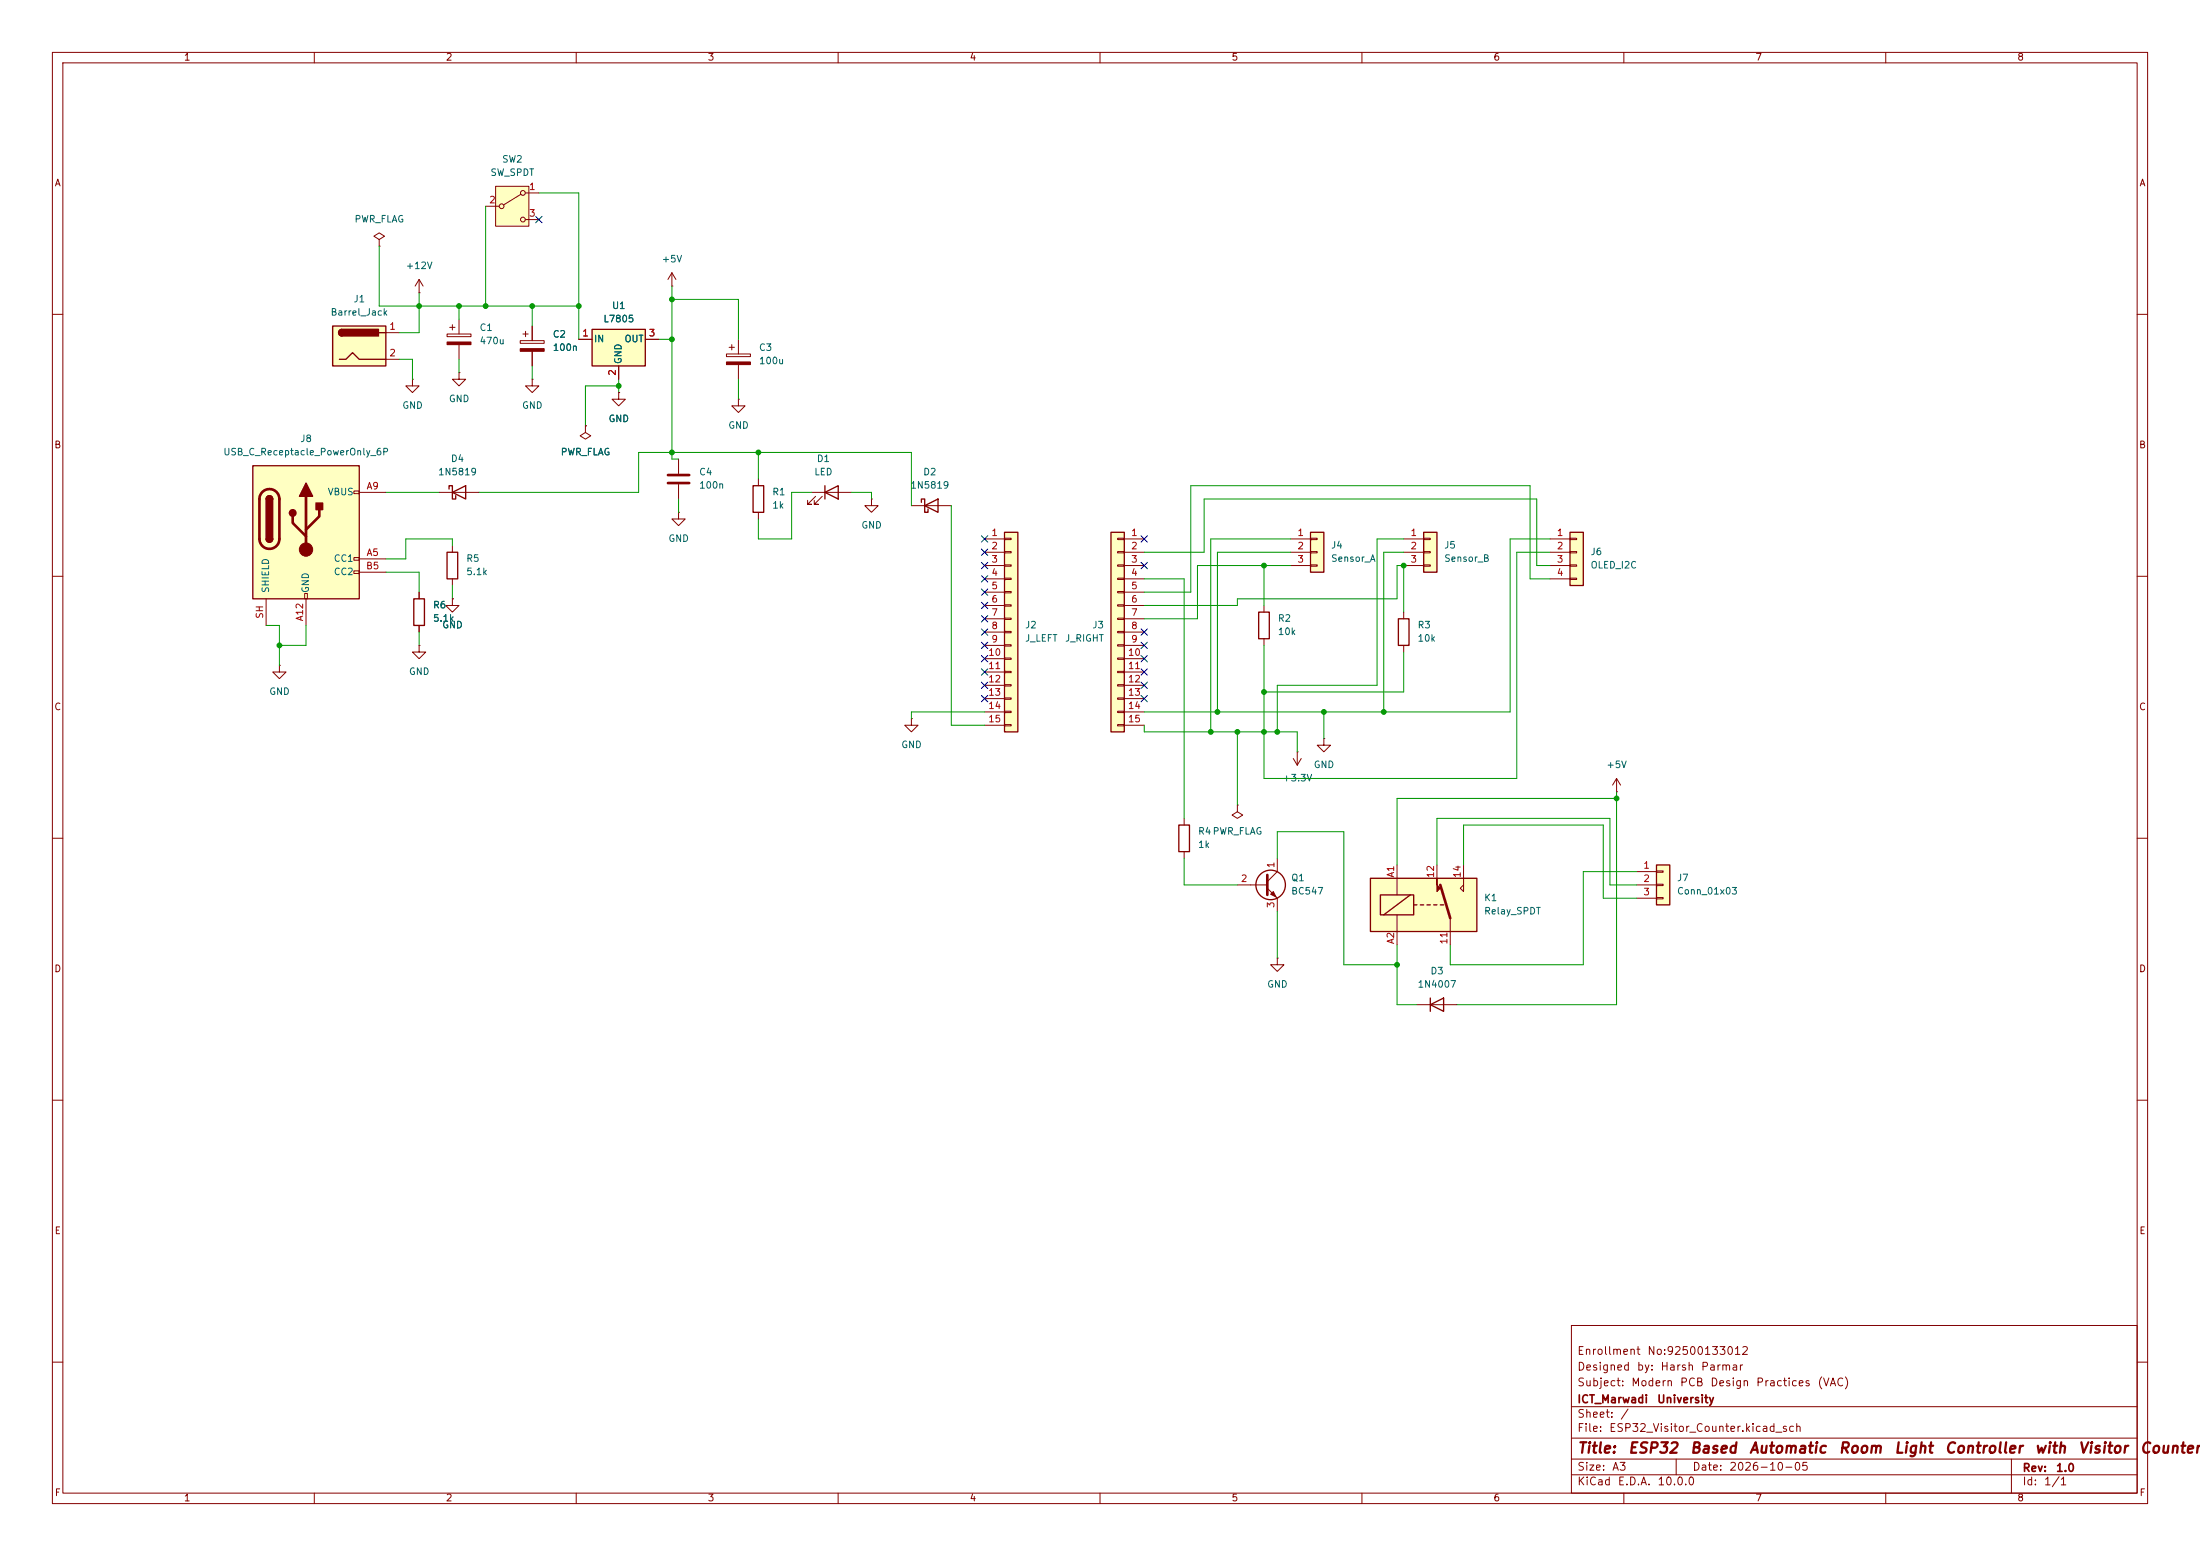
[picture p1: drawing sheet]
<svg xmlns="http://www.w3.org/2000/svg" width="420mm" height="297mm" viewBox="0 0 420 297" stroke-linecap="round" stroke-linejoin="round" font-family="sans-serif">
<g fill="none" stroke="#840000" stroke-width=".19">
<path d="M10 10h400v277h-400zM12 12h396v273h-396zM60 10v2M110 10v2M160 10v2M210 10v2M260 10v2M310 10v2M360 10v2M10 60h2M101.6 72.4v1.3h1.3l-1.3 1.2-1.3-1.2h1.3M101.6 72.4h.1"/>
<path d="M408 60h2M10 110h2M268 116.8v1.3M408 110h2M268 123.2v1.3M10 160h2M408 160h2M10 210h2M408 210h2M300 253h108v32h-108zM10 260h2M300 278.5h108"/>
<path d="M300 274.5h108M300 268.5h108M320 278.5v3M384 278.5v6.5M408 260h2M60 285v2M110 285v2M160 285v2M210 285v2M260 285v2M300 281.5h108M310 285v2"/>
<path d="M360 285v2"/>
</g>
<path d="M267 118.1h2v5.1h-2z" fill="none" stroke="#840000" stroke-width=".25"/>
<path d="M113 62.9h10.2v7h-10.2z" fill="#ffffc2"/>
<g fill="none" stroke="#840000" stroke-width=".25">
<path d="M113 62.9h10.2v7h-10.2zM85.7 93.3v-.6h.7v2.6h.6v-.7M86.4 94l2.5-1.3v2.6zM143.8 92.7h2v5.1h-2zM157.5 94l2.5-1.3v2.6zM157.5 92.7v2.6M240.3 116.8h2v5.1h-2z"/>
<circle cx="242.6" cy="168.9" r="2.82"/>
</g>
<g fill="none" stroke="#840000" stroke-width=".19">
<path d="M128.3 54.6h.1M128.3 52.1l-.8 1.2M128.3 52.1l.7 1.2M128.3 52.1v2.5M99.3 65h4.6v.5h-4.6zM99.8 63.8h1M100.3 63.2v1.1M101.6 62.2v2.8M101.6 67.1v2.8M110.5 64.8h2.5M118.1 69.9v2.5M123.2 64.8h2.5"/>
<path d="M138.7 67.6h4.6v.5h-4.6zM139.2 66.3h1M139.7 65.8v1M141 76.2v1.3h1.2l-1.2 1.2-1.3-1.2h1.3M141 76.2h.1M141 64.8v2.8M141 69.6v2.8M83.8 94h7.6M129.5 97.8v1.3h1.3l-1.3 1.2-1.2-1.2h1.2M129.5 97.8h.1M129.5 87.6v2.8M129.5 92.5v2.8"/>
<path d="M144.8 91.4v1.3M144.8 97.8v1.3M154.9 94h7.7M155.7 94.7l-1.5 1.6h.7h-.7v-.8M157 94.7l-1.6 1.6h.8h-.8v-.8M166.4 95.3v1.2h1.2l-1.2 1.3-1.3-1.3h1.3M166.4 95.3h.1M241.3 115.6v1.2M241.3 121.9v1.3M246.9 144.8l.7 1.3M247.6 143.5h.1M247.6 143.5v2.6"/>
<path d="M248.4 144.8l-.8 1.3M236.2 168.9h5.7M241.9 169.5l1.9 2v2.5M243.8 163.8v2.6l-1.9 1.9"/>
</g>
<path d="M127.5 90.7h4.1M127.5 92.2h4.1M241.9 167v3.8" fill="none" stroke="#840000" stroke-width=".51"/>
<g fill="#840000" stroke="#840000" stroke-width=".19">
<path d="M138.7 69.1h4.6v.5h-4.6z"/>
<path d="M99.3 66.5h4.6v.6h-4.6z"/>
<path d="M243.1 170.2l.5 1-1-.5z"/>
</g>
<path d="M250.2 101.6h2.5v7.6h-2.5z" fill="#ffffc2"/>
<path d="M250.2 101.6h2.5v7.6h-2.5z" fill="none" stroke="#840000" stroke-width=".25"/>
<path d="M246.4 102.9h3.8M246.4 105.4h3.8M246.4 108h3.8M250.2 102.7h1.3v.3h-1.3zM250.2 105.3h1.3v.2h-1.3zM250.2 107.8h1.3v.3h-1.3z" fill="none" stroke="#840000" stroke-width=".19"/>
<path d="M271.8 101.6h2.5v7.6h-2.5z" fill="#ffffc2"/>
<path d="M271.8 101.6h2.5v7.6h-2.5z" fill="none" stroke="#840000" stroke-width=".25"/>
<g fill="none" stroke="#840000" stroke-width=".19">
<path d="M72.4 45.7l1-.6-1-.6-1 .6 1 .6v1.3M72.4 47h.1M80 55.9h.1M80 53.3l-.8 1.3M80 53.3l.8 1.3M80 53.3v2.6M268 102.9h3.8M268 105.4h3.8M268 108h3.8M271.8 102.7h1.2v.3h-1.2zM271.8 105.3h1.2v.2h-1.2zM271.8 107.8h1.2v.3h-1.2z"/>
<path d="M174 137.2v1.2h1.3l-1.3 1.3-1.3-1.3h1.3M174 137.2h.1"/>
</g>
<path d="M191.8 101.6h2.5v38.1h-2.5z" fill="#ffffc2"/>
<path d="M191.8 101.6h2.5v38.1h-2.5zM225 157.5h2.1v5.1h-2.1z" fill="none" stroke="#840000" stroke-width=".25"/>
<g fill="none" stroke="#840000" stroke-width=".19">
<path d="M188 102.9h3.8M188 105.4h3.8M188 108h3.8M188 110.5h3.8M188 113h3.8M188 115.6h3.8M188 118.1h3.8M191.8 102.7h1.2v.3h-1.2zM191.8 105.3h1.2v.2h-1.2zM191.8 107.8h1.2v.3h-1.2zM191.8 110.4h1.2v.2h-1.2zM191.8 112.9h1.2v.3h-1.2z"/>
<path d="M191.8 115.4h1.2v.3h-1.2zM191.8 118h1.2v.2h-1.2zM188 120.7h3.8M188 123.2h3.8M188 125.7h3.8M188 128.3h3.8M188 130.8h3.8M188 133.4h3.8M188 135.9h3.8M188 138.4h3.8M191.8 120.5h1.2v.3h-1.2zM191.8 123.1h1.2v.2h-1.2z"/>
<path d="M191.8 125.6h1.2v.3h-1.2zM191.8 128.1h1.2v.3h-1.2zM191.8 130.7h1.2v.2h-1.2zM191.8 133.2h1.2v.3h-1.2zM191.8 135.8h1.2v.2h-1.2zM191.8 138.3h1.2v.3h-1.2zM226.1 156.2v1.3M236.2 153.7v1.2l1 .7-1 .6-1-.6 1-.7M236.2 153.7h.1M226.1 162.6v1.2"/>
</g>
<path d="M212.1 101.6h2.5v38.1h-2.5z" fill="#ffffc2"/>
<path d="M212.1 101.6h2.5v38.1h-2.5z" fill="none" stroke="#840000" stroke-width=".25"/>
<g fill="none" stroke="#840000" stroke-width=".19">
<path d="M213.4 102.7h1.2v.3h-1.2zM213.4 105.3h1.2v.2h-1.2zM213.4 107.8h1.2v.3h-1.2zM213.4 110.4h1.2v.2h-1.2zM213.4 112.9h1.2v.3h-1.2zM213.4 115.4h1.2v.3h-1.2zM213.4 118h1.2v.2h-1.2zM214.6 102.9h3.8M214.6 105.4h3.8M214.6 108h3.8M214.6 110.5h3.8M214.6 113h3.8"/>
<path d="M214.6 115.6h3.8M214.6 118.1h3.8M213.4 120.5h1.2v.3h-1.2zM213.4 123.1h1.2v.2h-1.2zM213.4 125.6h1.2v.3h-1.2zM213.4 128.1h1.2v.3h-1.2zM213.4 130.7h1.2v.2h-1.2zM213.4 133.2h1.2v.3h-1.2zM213.4 135.8h1.2v.2h-1.2zM213.4 138.3h1.2v.3h-1.2zM214.6 120.7h3.8M214.6 123.2h3.8"/>
<path d="M214.6 125.7h3.8M214.6 128.3h3.8M214.6 130.8h3.8M214.6 133.4h3.8M214.6 135.9h3.8M214.6 138.4h3.8"/>
</g>
<path d="M299.7 101.6h2.6v10.2h-2.6z" fill="#ffffc2"/>
<path d="M299.7 101.6h2.6v10.2h-2.6z" fill="none" stroke="#840000" stroke-width=".25"/>
<path d="M295.9 102.9h3.8M295.9 105.4h3.8M295.9 108h3.8M295.9 110.5h3.8M299.7 102.7h1.3v.3h-1.3zM299.7 105.3h1.3v.2h-1.3zM299.7 107.8h1.3v.3h-1.3zM299.7 110.4h1.3v.2h-1.3zM243.8 182.9v1.3h1.3l-1.3 1.2-1.2-1.2h1.2M243.8 182.9h.1" fill="none" stroke="#840000" stroke-width=".19"/>
<path d="M261.6 167.6h20.3v10.2h-20.3z" fill="#ffffc2"/>
<g fill="none" stroke="#840000" stroke-width=".19">
<path d="M174 96.5h7.6M252.7 141v1.2h1.3l-1.3 1.3-1.2-1.3h1.2M252.7 141h.1M308.6 151.1h.1M308.6 148.6l-.8 1.3M308.6 148.6l.8 1.3M308.6 148.6v2.5M266.7 165.1v5.7M266.7 174.6v5.7M274.3 165.1v2.5M276.9 175.3v5M279.4 165.1v5.1l-.6-.7 .6-.6"/>
<path d="M270.5 191.8h7.6"/>
</g>
<path d="M175.9 95.9v-.6h.6v2.5h.7v-.6M176.5 96.5l2.6-1.2v2.5zM261.6 167.6h20.3v10.2h-20.3zM263.5 170.8h6.4v3.8h-6.4zM269.2 170.8l-5 3.8M269.9 172.7h.6M271.1 172.7h.7M272.4 172.7h.6M273.7 172.7h.6M275 172.7h.6M273 191.8l2.6-1.3v2.5zM273 190.5v2.5" fill="none" stroke="#840000" stroke-width=".25"/>
<path d="M274.3 167.6v1.3l.7 .6-.7 .7z" fill="#840000" stroke="#840000" stroke-width=".19"/>
<path d="M275 168.9l1.9 6.4" fill="none" stroke="#840000" stroke-width=".51"/>
<path d="M316.2 165.1h2.6v7.6h-2.6z" fill="#ffffc2"/>
<path d="M316.2 165.1h2.6v7.6h-2.6z" fill="none" stroke="#840000" stroke-width=".25"/>
<path d="M312.4 166.4h3.8M312.4 168.9h3.8M312.4 171.5h3.8M316.2 166.2h1.3v.3h-1.3zM316.2 168.8h1.3v.2h-1.3zM316.2 171.3h1.3v.3h-1.3z" fill="none" stroke="#840000" stroke-width=".19"/>
<path d="M63.5 62.2h10.2v7.7h-10.2z" fill="#ffffc2"/>
<path d="M63.5 62.2h10.2v7.7h-10.2zM64.8 68.6h1.2l1.3-1.3 1.3 1.3h5.1M65.3 62.9a.64 .64 0 0 0-.7 .6 .64 .64 0 0 0 .7 .6M72.4 63.5h1.3" fill="none" stroke="#840000" stroke-width=".25"/>
<g fill="#840000" stroke="#840000" stroke-width=".25">
<path d="M64.8 63.1l.5-.2v1.2a.63 .63 0 0 1-.6-.4 .63 .63 0 0 1 .1-.6z"/>
<path d="M65.3 62.9h7v1.2h-7z"/>
</g>
<path d="M73.7 63.5h2.5M73.7 68.6h2.5" fill="none" stroke="#840000" stroke-width=".19"/>
<path d="M94.6 35.6h6.4v7.6h-6.4z" fill="#ffffc2"/>
<g fill="none" stroke="#840000" stroke-width=".19">
<path d="M92.7 39.4h2.5M94.6 35.6h6.4v7.6h-6.4zM99.4 37.1l-3.3 2M100.3 36.8h2.6M100.3 41.9h2.6M85.3 63.8h4.6v.5h-4.6zM85.9 62.5h1M86.4 62v1M87.6 61v2.8M87.6 65.8v2.8M118.1 74.9v1.3h1.3l-1.3 1.3-1.3-1.3h1.3M118.1 74.9h.1"/>
<path d="M111.8 81.3v1.3l1 .6-1 .6-1.1-.6 1.1-.6M111.8 81.3h.1M86.4 104.1v1.3M86.4 110.5v1.3M53.3 127v1.3h1.3l-1.3 1.2-1.2-1.2h1.2M53.3 127h.1"/>
<circle cx="95.8" cy="39.4" r=".46"/>
<circle cx="99.8" cy="36.8" r=".46"/>
<circle cx="99.8" cy="41.9" r=".46"/>
</g>
<path d="M85.3 65.3h4.6v.5h-4.6z" fill="#840000" stroke="#840000" stroke-width=".19"/>
<path d="M85.3 105.4h2.1v5.1h-2.1z" fill="none" stroke="#840000" stroke-width=".25"/>
<path d="M48.3 88.9h20.3v25.4h-20.3z" fill="#ffffc2"/>
<g fill="none" stroke="#840000" stroke-width=".19">
<path d="M78.7 72.4v1.3h1.3l-1.3 1.2-1.2-1.2h1.2M78.7 72.4h.1M87.6 71.1v1.3h1.3l-1.3 1.3-1.2-1.3h1.2M87.6 71.1h.1M101.6 62.2v2.8M101.6 67.1v2.8M110.5 64.8h2.5M118.1 74.9h.1M118.1 69.9v2.5M123.2 64.8h2.5M67.6 93.7h1v.5h-1zM68.6 94h5.1"/>
<path d="M111.8 81.3h.1M50.8 114.3v5.1M58.2 113.3h.5v1h-.5zM58.4 114.3v5.1M67.6 106.4h1v.5h-1zM67.6 109h1v.5h-1zM68.6 106.7h5.1M68.6 109.2h5.1M80 113v1.3M80 119.4v1.3M86.4 114.3v1.3h1.2l-1.2 1.2-1.3-1.2h1.3M86.4 114.3h.1"/>
<path d="M80 123.2v1.3h1.3l-1.3 1.2-1.3-1.2h1.3M80 123.2h.1"/>
</g>
<path d="M48.3 88.9h20.3v25.4h-20.3zM50.8 95.3a.64 .64 0 0 1 .6-.7 .64 .64 0 0 1 .7 .7M50.8 102.9a.64 .64 0 0 0 .6 .6 .64 .64 0 0 0 .7-.6M79 114.3h2v5.1h-2z" fill="none" stroke="#840000" stroke-width=".25"/>
<path d="M50.1 93.9a1.9 1.9 0 0 1 2.1-.4 1.9 1.9 0 0 1 1.1 1.8v7.6a1.91 1.91 0 0 1-1.9 1.9 1.91 1.91 0 0 1-1.9-1.9v-7.8l.2-.6zM55.9 98.6v1.2l2.5 2.6M58.4 94.7v10.2M61 97.3v1.3l-2.6 2.5" fill="none" stroke="#840000" stroke-width=".51"/>
<g fill="#840000" stroke="#840000" stroke-width=".25">
<path d="M50.8 95.3h1.3v7.6h-1.3z"/>
<path d="M51 94.8a.64 .64 0 0 1 .7-.1 .64 .64 0 0 1 .4 .6h-1.3z"/>
<path d="M50.8 102.9h1.3a.64 .64 0 0 1-.7 .6 .64 .64 0 0 1-.6-.6z"/>
<path d="M58.4 92.2l1.3 2.5h-2.6z"/>
<path d="M60.3 96h1.3v1.3h-1.3z"/>
<circle cx="55.9" cy="97.9" r=".63"/>
</g>
<circle cx="58.4" cy="104.9" r="1.27" fill="#840000" stroke="#840000" stroke-width=".19"/>
<g fill="none" stroke="#009600" stroke-width=".19">
<path d="M92.7 39.4v19M102.9 36.8h7.6v28M72.4 47v11.4h38.1M80 55.9v7.6h-3.8M87.6 58.4v2.6M101.6 58.4v3.8M128.3 57.2h12.7v7.6M128.3 54.6v33h1.2M76.2 68.6h2.5v3.8M87.6 68.6v2.5M101.6 69.9v2.5M118.1 72.4v2.5"/>
<path d="M118.1 73.7h-6.3v7.6M125.7 64.8h2.6M141 72.4v3.8M73.7 94h10.1M91.4 94h30.5v-7.6h52.1v10.1M129.5 95.3v2.5M144.8 86.4v5M154.9 94h-3.8v8.9h-6.3v-3.8M162.6 94h3.8v1.3M181.6 96.5v41.9h6.4M50.8 119.4h2.5v7.6M58.4 119.4v3.8h-5.1"/>
<path d="M73.7 109.2h6.3v3.8M86.4 104.1v-1.2h-8.9v3.8h-3.8M86.4 111.8v2.5M218.4 115.6h17.8v-1.3h30.5v-6.3h1.3v8.8M218.4 105.4h11.5v-10.1h63.5v12.7h2.5M218.4 110.5h7.7v45.7M241.3 108v7.6M246.4 105.4h-14v30.5M246.4 102.9h-15.3v36.8M246.4 108h-17.8v10.1h-10.2M268 105.4h-3.8v30.5M268 102.9h-5.1v27.9h-19.1v8.9"/>
<path d="M295.9 105.4h-6.3v43.2h-48.3v-25.4M295.9 102.9h-7.6v33h-69.9M295.9 110.5h-3.8v-17.8h-64.8v20.3h-8.9M80 120.7v2.5M188 135.9h-14v1.3M218.4 138.4v1.3h29.2v3.8M236.2 139.7v14M252.7 135.9v5.1M268 124.5v7.6h-26.7M308.6 152.4h-41.9v12.7M308.6 151.1v40.7h-30.5M226.1 163.8v5.1h10.1"/>
<path d="M243.8 163.8v-5h12.7v25.4h10.2M243.8 174v8.9M274.3 165.1v-8.9h33v12.7h5.1M279.4 165.1v-7.6h26.7v14h6.3M312.4 166.4h-10.1v17.8h-25.4v-3.9M266.7 180.3v11.5h3.8"/>
</g>
<g fill="none" stroke="#000084" stroke-width=".19">
<path d="M102.3 41.3l1.2 1.2M103.5 41.3l-1.2 1.2M187.4 117.5l1.2 1.2M187.4 102.3l1.2 1.2M187.4 104.8l1.2 1.2M187.4 112.4l1.2 1.2M187.4 109.9l1.2 1.2M187.4 115l1.2 1.2M187.4 107.3l1.2 1.3M188.6 117.5l-1.2 1.2M188.6 102.3l-1.2 1.2M188.6 104.8l-1.2 1.2"/>
<path d="M188.6 112.4l-1.2 1.2M188.6 109.9l-1.2 1.2M188.6 115l-1.2 1.2M188.6 107.3l-1.2 1.3M217.8 102.3l1.2 1.2M217.8 107.3l1.2 1.3M219 102.3l-1.2 1.2M219 107.3l-1.2 1.3M187.4 130.2l1.2 1.2M187.4 132.7l1.2 1.3M187.4 127.7l1.2 1.2M187.4 125.1l1.2 1.2"/>
<path d="M187.4 120l1.2 1.3M187.4 122.6l1.2 1.2M188.6 130.2l-1.2 1.2M188.6 132.7l-1.2 1.3M188.6 127.7l-1.2 1.2M188.6 125.1l-1.2 1.2M188.6 120l-1.2 1.3M188.6 122.6l-1.2 1.2M217.8 120l1.2 1.3M217.8 125.1l1.2 1.2M217.8 127.7l1.2 1.2M217.8 132.7l1.2 1.3"/>
<path d="M217.8 130.2l1.2 1.2M217.8 122.6l1.2 1.2M219 120l-1.2 1.3M219 125.1l-1.2 1.2M219 127.7l-1.2 1.2M219 132.7l-1.2 1.3M219 130.2l-1.2 1.2M219 122.6l-1.2 1.2"/>
</g>
<g fill="#009600" stroke="#009600" stroke-width=".19">
<circle cx="241.3" cy="108" r=".46"/>
<circle cx="264.2" cy="135.9" r=".46"/>
<circle cx="252.7" cy="135.9" r=".46"/>
<circle cx="308.6" cy="152.4" r=".46"/>
<circle cx="268" cy="108" r=".46"/>
<circle cx="266.7" cy="184.2" r=".46"/>
<circle cx="101.6" cy="58.4" r=".46"/>
<circle cx="110.5" cy="58.4" r=".46"/>
<circle cx="80" cy="58.4" r=".46"/>
<circle cx="92.7" cy="58.4" r=".46"/>
<circle cx="87.6" cy="58.4" r=".46"/>
<circle cx="232.4" cy="135.9" r=".46"/>
<circle cx="243.8" cy="139.7" r=".46"/>
<circle cx="241.3" cy="139.7" r=".46"/>
<circle cx="241.3" cy="132.1" r=".46"/>
<circle cx="231.1" cy="139.7" r=".46"/>
<circle cx="236.2" cy="139.7" r=".46"/>
<circle cx="144.8" cy="86.4" r=".46"/>
<circle cx="128.3" cy="57.2" r=".46"/>
<circle cx="128.3" cy="64.8" r=".46"/>
<circle cx="128.3" cy="86.4" r=".46"/>
<circle cx="118.1" cy="73.7" r=".46"/>
<circle cx="53.3" cy="123.2" r=".46"/>
</g>
<g font-size="2" fill="#840000">
<text x="301" y="277.9">Title:</text>
<text x="310.6" y="277.9">ESP32</text>
<text x="322.5" y="277.9">Based</text>
<text x="333.8" y="277.9">Automatic</text>
<text x="350.9" y="277.9">Room</text>
<text x="361.5" y="277.9">Light</text>
<text x="371.1" y="277.9">Controller</text>
<text x="388.3" y="277.9">with</text>
<text x="396.6" y="277.9">Visitor</text>
<text x="408.4" y="277.9">Counter</text>
</g>
<g font-size="1.5" fill="#840000">
<text x="301" y="262">Designed</text>
<text x="301" y="259">Enrollment</text>
<text x="312.4" y="262">by:</text>
<text x="314.4" y="259">No:92500133012</text>
<text x="316.9" y="262">Harsh</text>
<text x="324.6" y="262">Parmar</text>
<text x="301" y="268.2">ICT_Marwadi</text>
<text x="301" y="265">Subject:</text>
<text x="311.3" y="265">Modern</text>
<text x="316.2" y="268.2">University</text>
<text x="320.6" y="265">PCB</text>
<text x="326.4" y="265">Design</text>
<text x="335.1" y="265">Practices</text>
<text x="346.8" y="265">(VAC)</text>
<text x="301" y="273.7">File:</text>
<text x="301" y="271">Sheet:</text>
<text x="307.1" y="273.7">ESP32_Visitor_Counter.kicad_sch</text>
<text x="309.2" y="271">/</text>
<text x="301" y="281.1">Size:</text>
<text x="307.6" y="281.1">A3</text>
<text x="323" y="281.1">Date:</text>
<text x="330" y="281.1">2026-10-05</text>
<text x="386" y="281.3">Rev:</text>
<text x="392.4" y="281.3">1.0</text>
<text x="301" y="283.9">KiCad</text>
<text x="308.7" y="283.9">E.D.A.</text>
<text x="316.3" y="283.9">10.0.0</text>
<text x="386" y="283.9">Id:</text>
<text x="390.1" y="283.9">1/1</text>
</g>
<g font-size="1.3" fill="#840000">
<text x="35" y="11.9">1</text>
<text x="85" y="11.9">2</text>
<text x="135" y="11.9">3</text>
<text x="185" y="11.9">4</text>
<text x="235" y="11.9">5</text>
<text x="285" y="11.9">6</text>
<text x="335" y="11.9">7</text>
<text x="385" y="11.9">8</text>
<text x="10.3" y="35.9">A</text>
<text x="408.3" y="35.9">A</text>
<text x="10.3" y="85.9">B</text>
<text x="408.2" y="85.9">B</text>
<text x="10.3" y="135.9">C</text>
<text x="408.2" y="135.9">C</text>
<text x="10.3" y="185.9">D</text>
<text x="408.2" y="185.9">D</text>
<text x="10.3" y="235.9">E</text>
<text x="408.3" y="235.9">E</text>
<text x="10.3" y="285.9">F</text>
<text x="35" y="286.9">1</text>
<text x="85" y="286.9">2</text>
<text x="135" y="286.9">3</text>
<text x="185" y="286.9">4</text>
<text x="235" y="286.9">5</text>
<text x="285" y="286.9">6</text>
<text x="335" y="286.9">7</text>
<text x="385" y="286.9">8</text>
<text x="408.3" y="285.9">F</text>
</g>
<g font-size="1.3" fill="#006464">
<text x="93.5" y="33.9">SW_SPDT</text>
<text x="95.8" y="31.3">SW2</text>
<text x="67.6" y="42.8">PWR_FLAG</text>
<text x="77.4" y="51.7">+12V</text>
<text x="126.2" y="50.4">+5V</text>
<text x="67.4" y="58">J1</text>
<text x="116.7" y="59.3">U1</text>
<text x="63" y="60.6">Barrel_Jack</text>
<text x="91.4" y="63.5">C1</text>
<text x="105.4" y="64.7">C2</text>
<text x="113.3" y="65.6">IN</text>
<text x="115.1" y="61.8">L7805</text>
<text x="119.1" y="65.6">OUT</text>
<text x="91.4" y="66">470u</text>
<text x="105.4" y="67.3">100n</text>
<text x="119" y="69.6" transform="rotate(-90 119 69.6)">GND</text>
<text x="144.8" y="67.3">C3</text>
<text x="144.8" y="69.8">100u</text>
<text x="85.6" y="77.1">GND</text>
<text x="76.7" y="78.3">GND</text>
<text x="99.6" y="78.3">GND</text>
<text x="116.1" y="80.9">GND</text>
<text x="138.9" y="82.1">GND</text>
<text x="42.5" y="87.2">USB_C_Receptacle_PowerOnly_6P</text>
<text x="57.2" y="84.7">J8</text>
<text x="86" y="88.5">D4</text>
<text x="106.9" y="87.2">PWR_FLAG</text>
<text x="155.8" y="88.5">D1</text>
<text x="62.5" y="94.8">VBUS</text>
<text x="83.5" y="91">1N5819</text>
<text x="133.4" y="91">C4</text>
<text x="133.4" y="93.6">100n</text>
<text x="147.3" y="94.8">R1</text>
<text x="155.3" y="91">LED</text>
<text x="173.7" y="93.6">1N5819</text>
<text x="176.1" y="91">D2</text>
<text x="147.3" y="97.4">1k</text>
<text x="164.3" y="101.2">GND</text>
<text x="63.6" y="107.5">CC1</text>
<text x="88.9" y="107.5">R5</text>
<text x="127.5" y="103.7">GND</text>
<text x="254" y="105">J4</text>
<text x="254" y="107.5">Sensor_A</text>
<text x="275.6" y="105">J5</text>
<text x="275.6" y="107.5">Sensor_B</text>
<text x="303.5" y="106.3">J6</text>
<text x="51.7" y="113.3" transform="rotate(-90 51.7 113.3)">SHIELD</text>
<text x="59.3" y="113.3" transform="rotate(-90 59.3 113.3)">GND</text>
<text x="63.6" y="110.1">CC2</text>
<text x="88.9" y="110.1">5.1k</text>
<text x="303.5" y="108.8">OLED_I2C</text>
<text x="82.6" y="116.4">R6</text>
<text x="82.6" y="119">5.1k</text>
<text x="243.8" y="119">R2</text>
<text x="84.3" y="120.2">GND</text>
<text x="195.6" y="120.2">J2</text>
<text x="195.6" y="122.8">J_LEFT</text>
<text x="203.2" y="122.8">J_RIGHT</text>
<text x="208.4" y="120.2">J3</text>
<text x="243.8" y="121.5">10k</text>
<text x="270.5" y="120.2">R3</text>
<text x="270.5" y="122.8">10k</text>
<text x="78" y="129.1">GND</text>
<text x="51.3" y="132.9">GND</text>
<text x="172" y="143.1">GND</text>
<text x="244.7" y="149.5">+3.3V</text>
<text x="250.7" y="146.9">GND</text>
<text x="306.6" y="146.9">+5V</text>
<text x="228.6" y="159.6">R4 PWR_FLAG</text>
<text x="228.6" y="162.2">1k</text>
<text x="246.4" y="171">BC547</text>
<text x="246.4" y="168.5">Q1</text>
<text x="283.2" y="172.3">K1</text>
<text x="320" y="168.5">J7</text>
<text x="320" y="171">Conn_01x03</text>
<text x="283.2" y="174.9">Relay_SPDT</text>
<text x="241.8" y="188.8">GND</text>
<text x="270.5" y="188.8">1N4007</text>
<text x="273" y="186.3">D3</text>
</g>
<g font-size="1.3" fill="#a90000">
<text x="93.3" y="39.1">2</text>
<text x="100.9" y="36.6">1</text>
<text x="100.9" y="41.7">3</text>
<text x="74.2" y="63.2">1</text>
<text x="111.1" y="64.5">1</text>
<text x="123.8" y="64.5">3</text>
<text x="74.2" y="68.3">2</text>
<text x="117.9" y="71.8" transform="rotate(-90 117.9 71.8)">2</text>
<text x="69.9" y="93.7">A9</text>
<text x="69.9" y="106.4">A5</text>
<text x="189.2" y="102.6">1</text>
<text x="189.2" y="105.2">2</text>
<text x="189.2" y="107.7">3</text>
<text x="215.8" y="102.6">1</text>
<text x="215.8" y="105.2">2</text>
<text x="215.8" y="107.7">3</text>
<text x="247.6" y="102.6">1</text>
<text x="247.6" y="105.2">2</text>
<text x="247.6" y="107.7">3</text>
<text x="269.2" y="102.6">1</text>
<text x="269.2" y="105.2">2</text>
<text x="269.2" y="107.7">3</text>
<text x="297.1" y="102.6">1</text>
<text x="297.1" y="105.2">2</text>
<text x="297.1" y="107.7">3</text>
<text x="69.8" y="109">B5</text>
<text x="189.2" y="110.2">4</text>
<text x="189.2" y="112.8">5</text>
<text x="215.8" y="110.2">4</text>
<text x="215.8" y="112.8">5</text>
<text x="297.1" y="110.2">4</text>
<text x="50.5" y="118.2" transform="rotate(-90 50.5 118.2)">SH</text>
<text x="58.2" y="118.7" transform="rotate(-90 58.2 118.7)">A12</text>
<text x="189.2" y="115.3">6</text>
<text x="189.2" y="117.9">7</text>
<text x="215.8" y="115.3">6</text>
<text x="215.8" y="117.9">7</text>
<text x="188.6" y="125.5">10</text>
<text x="189.2" y="120.4">8</text>
<text x="189.2" y="122.9">9</text>
<text x="215.2" y="125.5">10</text>
<text x="215.8" y="120.4">8</text>
<text x="215.8" y="122.9">9</text>
<text x="188.6" y="128">11</text>
<text x="188.6" y="130.6">12</text>
<text x="215.2" y="128">11</text>
<text x="215.2" y="130.6">12</text>
<text x="188.6" y="133.1">13</text>
<text x="188.6" y="135.6">14</text>
<text x="215.2" y="133.1">13</text>
<text x="215.2" y="135.6">14</text>
<text x="188.6" y="138.2">15</text>
<text x="215.2" y="138.2">15</text>
<text x="243.6" y="165.8" transform="rotate(-90 243.6 165.8)">1</text>
<text x="266.4" y="167.6" transform="rotate(-90 266.4 167.6)">A1</text>
<text x="274.1" y="167.7" transform="rotate(-90 274.1 167.7)">12</text>
<text x="279.1" y="167.7" transform="rotate(-90 279.1 167.7)">14</text>
<text x="313.6" y="166.1">1</text>
<text x="236.8" y="168.7">2</text>
<text x="243.6" y="173.4" transform="rotate(-90 243.6 173.4)">3</text>
<text x="313.6" y="168.7">2</text>
<text x="313.6" y="171.2">3</text>
<text x="266.4" y="180.3" transform="rotate(-90 266.4 180.3)">A2</text>
<text x="276.6" y="180.4" transform="rotate(-90 276.6 180.4)">11</text>
</g>
</svg>
